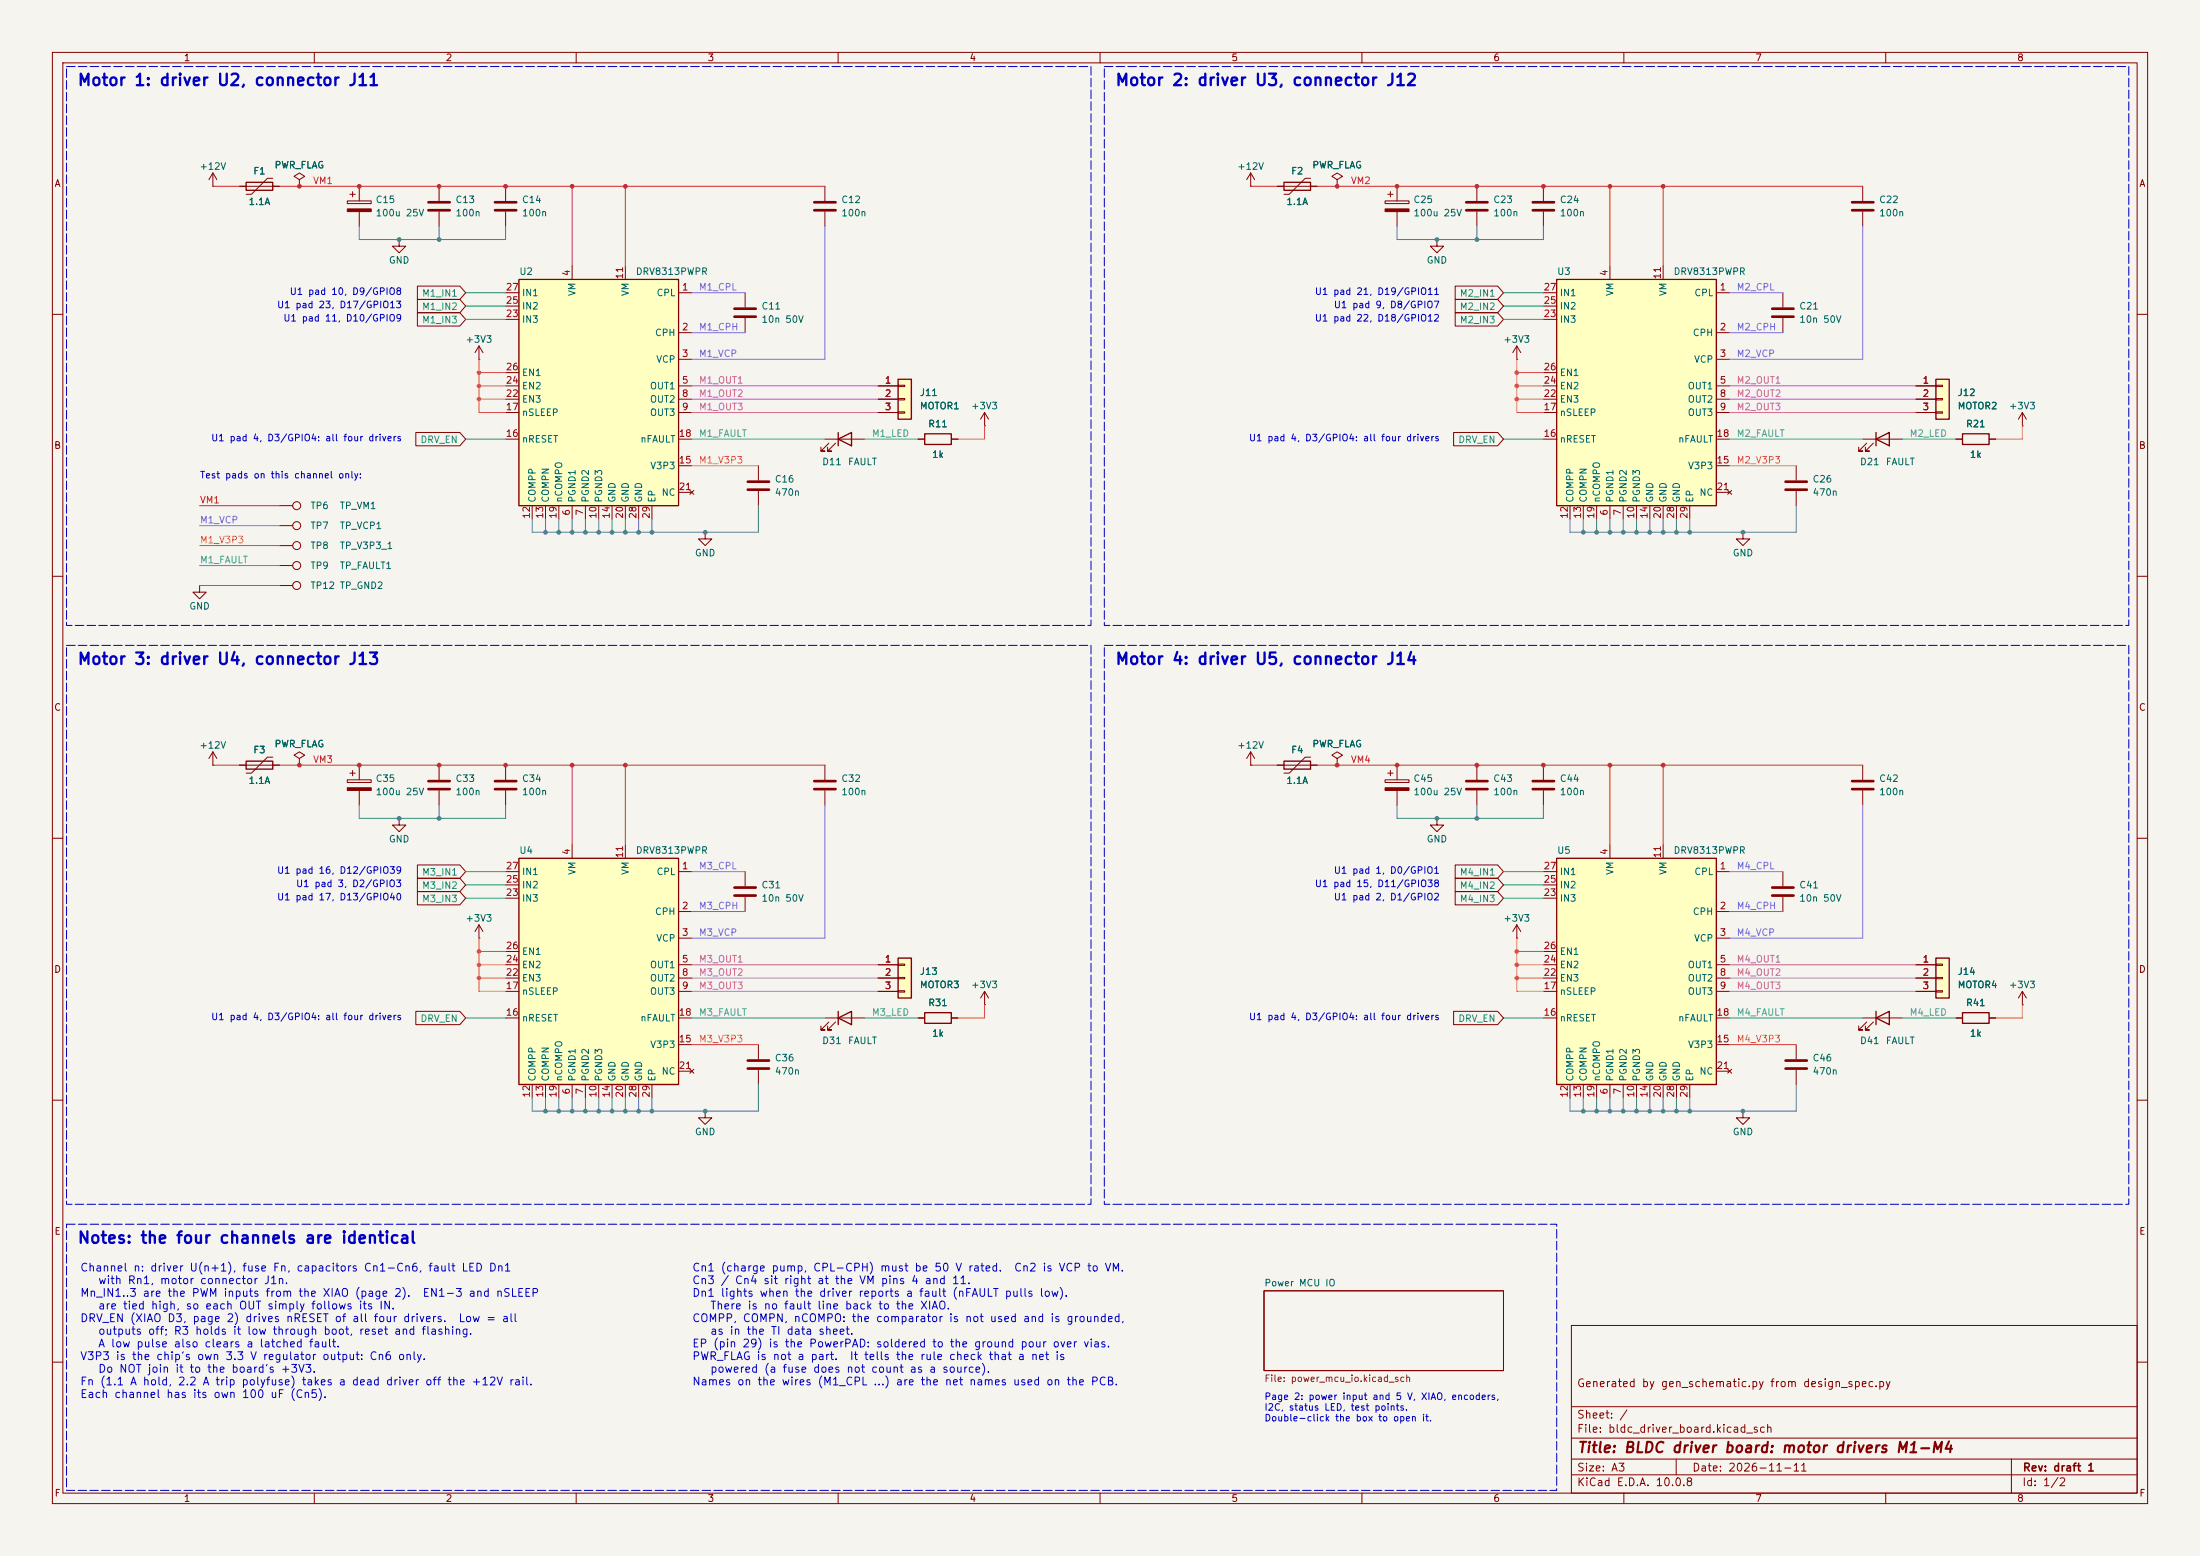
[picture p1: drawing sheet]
<svg xmlns="http://www.w3.org/2000/svg" width="420mm" height="297mm" viewBox="0 0 420 297" stroke-linecap="round" stroke-linejoin="round" font-family="sans-serif">
<path d="M0 0h420v297h-420z" fill="#f5f4ef" stroke="#f5f4ef" stroke-width=".19"/>
<g fill="none" stroke="#840000" stroke-width=".19">
<path d="M10 10h400v277h-400zM12 12h396v273h-396zM60 10v2M110 10v2M160 10v2M210 10v2M260 10v2M310 10v2M360 10v2M66.3 38.4h4.6v.5h-4.6zM66.8 37.1h1M67.3 36.6v1"/>
<path d="M68.6 35.6v2.8M83.8 35.6v2.8M68.6 40.4v2.8M76.2 45.7v1.3h1.3l-1.3 1.3-1.3-1.3h1.3M76.2 45.7h.1M83.8 40.4v2.8M274.3 45.7v1.3h1.3l-1.3 1.3-1.3-1.3h1.3M274.3 45.7h.1M10 60h2M408 60h2M53.3 96.5h2.6M10 110h2"/>
<path d="M53.3 100.3h2.6M53.3 104.1h2.6M53.3 108h2.6M408 110h2M10 160h2M45.7 146.1h7.6M52.1 144.5h-1l-3.1 3.1h-1M76.2 156.2v1.3h1.3l-1.3 1.3-1.3-1.3h1.3M76.2 156.2h.1M96.5 146.1v2.7M96.5 150.9v2.8M408 160h2"/>
<path d="M10 210h2M408 210h2M241.3 246.4h45.7v15.2h-45.7zM300 253h108v32h-108zM10 260h2M300 278.5h108M300 274.5h108M300 268.5h108M320 278.5v3M384 278.5v6.5M408 260h2M60 285v2"/>
<path d="M110 285v2M160 285v2M210 285v2M260 285v2M300 281.5h108M310 285v2M360 285v2"/>
<circle cx="56.6" cy="96.5" r=".76"/>
<circle cx="56.6" cy="107.9" r=".76"/>
<circle cx="56.6" cy="100.3" r=".76"/>
<circle cx="56.6" cy="104.1" r=".76"/>
</g>
<path d="M47 145.3h5.1v1.5h-5.1z" fill="none" stroke="#840000" stroke-width=".25"/>
<path d="M81.8 38.6h4.1M81.8 40.1h4.1M94.5 149.1h4.1M94.5 150.6h4.1" fill="none" stroke="#840000" stroke-width=".51"/>
<path d="M66.3 39.9h4.6v.5h-4.6z" fill="#840000" stroke="#840000" stroke-width=".19"/>
<path d="M99.1 163.8h30.4v43.2h-30.4z" fill="#ffffc2"/>
<path d="M99.1 163.8h30.4v43.2h-30.4z" fill="none" stroke="#840000" stroke-width=".25"/>
<g fill="none" stroke="#840000" stroke-width=".19">
<path d="M142.2 55.9v2.8M142.2 60.7v2.8M91.4 179.1h.1M91.4 176.5l-.7 1.3M91.4 176.5l.8 1.3M91.4 176.5v2.6M96.5 166.4h2.6M96.5 171.5h2.6M96.5 168.9h2.6M109.2 161.3v2.5M119.4 161.3v2.5M129.5 166.4h2.6"/>
<path d="M129.5 174h2.6M129.5 179.1h2.6M96.5 184.2h2.6M96.5 186.7h2.6M96.5 189.2h2.6M96.5 194.3h2.6M96.5 181.6h2.6M129.5 184.2h2.6M129.5 186.7h2.6M129.5 189.2h2.6M129.5 199.4h2.6M129.5 194.3h2.6"/>
<path d="M101.6 207v2.6M104.1 207v2.6M106.7 207v2.6M109.2 207v2.6M111.8 207v2.6M114.3 207v2.6M116.8 207v2.6M119.4 207v2.6M121.9 207v2.6M124.5 207v2.6M129.5 204.5h2.6M131.7 204.1l.8 .8"/>
<path d="M132.5 204.1l-.8 .8"/>
</g>
<path d="M140.2 58.9h4.1M140.2 60.5h4.1" fill="none" stroke="#840000" stroke-width=".51"/>
<path d="M171.4 72.4h2.6v7.6h-2.6z" fill="#ffffc2"/>
<path d="M171.4 72.4h2.6v7.6h-2.6zM160 83.8l2.6-1.2v2.5zM160 82.6v2.5M176.5 82.8h5.1v2h-5.1z" fill="none" stroke="#840000" stroke-width=".25"/>
<g fill="none" stroke="#840000" stroke-width=".19">
<path d="M157.5 35.6v2.8M157.5 40.4v2.8M167.6 73.7h3.8M167.6 76.2h3.8M167.6 78.7h3.8M171.4 73.5h1.3v.3h-1.3zM171.4 76.1h1.3v.2h-1.3zM171.4 78.6h1.3v.3h-1.3zM188 78.7l-.8 1.3M188 78.7l.7 1.3M188 78.7v2.6M144.8 88.9v2.8"/>
<path d="M144.8 93.7v2.8M157.5 83.8h7.6M158.2 84.6l-1.5 1.5h.8h-.8v-.8M159.5 84.6l-1.5 1.5h.7h-.7v-.8M175.3 83.8h1.2M181.6 83.8h1.3M188 81.3h.1M342.9 88.9v2.8M342.9 93.7v2.8M134.6 101.6v1.3h1.3l-1.3 1.2-1.3-1.2h1.3M134.6 101.6h.1M57.1 144.8l1.1-.7-1.1-.6-1 .6 1 .7v1.3"/>
<path d="M57.1 146.1h.1M134.6 212.1v1.3h1.3l-1.3 1.2-1.3-1.2h1.3M134.6 212.1h.1"/>
</g>
<path d="M155.4 38.6h4.1M155.4 40.1h4.1M142.7 91.9h4.1M142.7 93.5h4.1M340.9 91.9h4M340.9 93.5h4" fill="none" stroke="#840000" stroke-width=".51"/>
<path d="M297.2 53.3h30.5v43.2h-30.5z" fill="#ffffc2"/>
<path d="M297.2 53.3h30.5v43.2h-30.5zM245.1 145.3h5.1v1.5h-5.1z" fill="none" stroke="#840000" stroke-width=".25"/>
<g fill="none" stroke="#840000" stroke-width=".19">
<path d="M294.6 55.9h2.6M294.6 58.4h2.6M307.3 50.8v2.5M317.5 50.8v2.5M327.7 55.9h2.5M294.6 73.7h2.6M294.6 76.2h2.6M294.6 78.7h2.6M294.6 61h2.6M294.6 71.1h2.6M327.7 63.5h2.5M327.7 68.6h2.5"/>
<path d="M327.7 73.7h2.5M327.7 76.2h2.5M327.7 78.7h2.5M294.6 83.8h2.6M299.7 96.5v2.6M302.3 96.5v2.6M304.8 96.5v2.6M307.3 96.5v2.6M309.9 96.5v2.6M312.4 96.5v2.6M315 96.5v2.6M317.5 96.5v2.6"/>
<path d="M320 96.5v2.6M322.6 96.5v2.6M327.7 88.9h2.5M327.7 83.8h2.5M327.7 94h2.5M329.8 93.6l.8 .8M330.6 93.6l-.8 .8M332.7 101.6v1.3h1.3l-1.3 1.2-1.2-1.2h1.2M332.7 101.6h.1M238.8 146.1h.1M238.8 143.5l-.8 1.3M238.8 143.5l.7 1.3"/>
<path d="M238.8 143.5v2.6M243.8 146.1h7.7M250.2 144.5h-1l-3.1 3.1h-1M255.3 144.8l1-.7-1-.6-1 .6 1 .7v1.3M255.3 146.1h.1M264.4 148.8h4.6v.6h-4.6zM264.9 147.6h1M265.4 147.1v1M266.7 146.1v2.7M266.7 150.9v2.8"/>
</g>
<path d="M264.4 150.4h4.6v.5h-4.6z" fill="#840000" stroke="#840000" stroke-width=".19"/>
<path d="M99.1 53.3h30.4v43.2h-30.4z" fill="#ffffc2"/>
<path d="M47 34.8h5.1v1.5h-5.1zM99.1 53.3h30.4v43.2h-30.4zM160 194.3l2.6-1.3v2.6zM160 193v2.6" fill="none" stroke="#840000" stroke-width=".25"/>
<g fill="none" stroke="#840000" stroke-width=".19">
<path d="M40.6 35.6h.1M40.6 33l-.7 1.3M40.6 33l.8 1.3M40.6 33v2.6M45.7 35.6h7.6M52.1 34h-1l-3.1 3.1h-1M57.1 34.3l1.1-.6-1.1-.7-1 .7 1 .6v1.3M57.1 35.6h.1M96.5 35.6v2.8M96.5 55.9h2.6M96.5 58.4h2.6M96.5 40.4v2.8"/>
<path d="M109.2 50.8v2.5M119.4 50.8v2.5M129.5 55.9h2.6M91.4 68.6h.1M91.4 66l-.7 1.3M91.4 66l.8 1.3M91.4 66v2.6M96.5 73.7h2.6M96.5 76.2h2.6M96.5 78.7h2.6M96.5 61h2.6M96.5 71.1h2.6"/>
<path d="M129.5 63.5h2.6M129.5 68.6h2.6M129.5 73.7h2.6M129.5 76.2h2.6M129.5 78.7h2.6M96.5 83.8h2.6M101.6 96.5v2.6M104.1 96.5v2.6M106.7 96.5v2.6M109.2 96.5v2.6M111.8 96.5v2.6M114.3 96.5v2.6"/>
<path d="M116.8 96.5v2.6M119.4 96.5v2.6M121.9 96.5v2.6M124.5 96.5v2.6M129.5 88.9h2.6M129.5 83.8h2.6M129.5 94h2.6M131.7 93.6l.8 .8M132.5 93.6l-.8 .8M38.1 111.8v1.2h1.3l-1.3 1.3-1.3-1.3h1.3M38.1 111.8h.1M53.3 111.8h2.6"/>
<path d="M274.3 156.2v1.3h1.3l-1.3 1.3-1.3-1.3h1.3M274.3 156.2h.1M281.9 146.1v2.7M281.9 150.9v2.8M144.8 199.4v2.8M157.5 194.3h7.6M158.2 195.1l-1.5 1.5h.8h-.8v-.8M159.5 195.1l-1.5 1.5h.7h-.7v-.8M144.8 204.2v2.8"/>
<circle cx="56.6" cy="111.8" r=".76"/>
</g>
<path d="M94.5 38.6h4.1M94.5 40.1h4.1M279.9 149.1h4.1M279.9 150.6h4.1M142.7 202.4h4.1M142.7 204h4.1" fill="none" stroke="#840000" stroke-width=".51"/>
<path d="M171.4 182.9h2.6v7.6h-2.6z" fill="#ffffc2"/>
<path d="M171.4 182.9h2.6v7.6h-2.6zM374.6 193.3h5.1v2h-5.1z" fill="none" stroke="#840000" stroke-width=".25"/>
<g fill="none" stroke="#840000" stroke-width=".19">
<path d="M355.6 146.1v2.7M355.6 150.9v2.8M167.6 184.2h3.8M167.6 186.7h3.8M167.6 189.2h3.8M171.4 184h1.3v.3h-1.3zM171.4 186.6h1.3v.2h-1.3zM171.4 189.1h1.3v.3h-1.3zM373.4 194.3h1.2M379.7 194.3h1.3M386.1 191.8h.1M386.1 189.2l-.8 1.3"/>
<path d="M386.1 189.2l.7 1.3M386.1 189.2v2.6"/>
</g>
<path d="M353.6 150.6h4M353.6 149.1h4" fill="none" stroke="#840000" stroke-width=".51"/>
<path d="M369.6 182.9h2.5v7.6h-2.5z" fill="#ffffc2"/>
<path d="M369.6 182.9h2.5v7.6h-2.5z" fill="none" stroke="#840000" stroke-width=".25"/>
<path d="M340.4 166.4v2.8M340.4 171.2v2.8M342.9 199.4v2.8M365.8 184.2h3.8M365.8 186.7h3.8M365.8 189.2h3.8M369.6 184h1.2v.3h-1.2zM369.6 186.6h1.2v.2h-1.2zM369.6 189.1h1.2v.3h-1.2zM332.7 212.1v1.3h1.3l-1.3 1.2-1.2-1.2h1.2M332.7 212.1h.1M342.9 204.2v2.8" fill="none" stroke="#840000" stroke-width=".19"/>
<path d="M338.3 169.4h4.1M338.3 170.9h4.1M340.9 202.4h4M340.9 204h4" fill="none" stroke="#840000" stroke-width=".51"/>
<path d="M297.2 163.8h30.5v43.2h-30.5z" fill="#ffffc2"/>
<path d="M297.2 163.8h30.5v43.2h-30.5zM176.5 193.3h5.1v2h-5.1zM358.1 194.3l2.6-1.3v2.6zM358.1 193v2.6" fill="none" stroke="#840000" stroke-width=".25"/>
<g fill="none" stroke="#840000" stroke-width=".19">
<path d="M264.4 38.4h4.6v.5h-4.6zM264.9 37.1h1M265.4 36.6v1M266.7 35.6v2.8M294.6 35.6v2.8M266.7 40.4v2.8M294.6 40.4v2.8M340.4 55.9v2.8M340.4 60.7v2.8M157.5 146.1v2.7M157.5 150.9v2.8M294.6 166.4h2.6"/>
<path d="M294.6 171.5h2.6M294.6 168.9h2.6M307.3 161.3v2.5M317.5 161.3v2.5M327.7 166.4h2.5M327.7 174h2.5M327.7 179.1h2.5M175.3 194.3h1.2M181.6 194.3h1.3M188 191.8h.1M188 189.2l-.8 1.3M188 189.2l.7 1.3"/>
<path d="M188 189.2v2.6M294.6 184.2h2.6M294.6 186.7h2.6M294.6 189.2h2.6M294.6 194.3h2.6M294.6 181.6h2.6M327.7 184.2h2.5M327.7 186.7h2.5M327.7 189.2h2.5M327.7 199.4h2.5M327.7 194.3h2.5M355.6 194.3h7.6"/>
<path d="M356.4 195.1l-1.6 1.5h.8h-.8v-.8M357.6 195.1l-1.5 1.5h.8h-.8v-.8M299.7 207v2.6M302.3 207v2.6M304.8 207v2.6M307.3 207v2.6M309.9 207v2.6M312.4 207v2.6M315 207v2.6M317.5 207v2.6M320 207v2.6M322.6 207v2.6"/>
<path d="M327.7 204.5h2.5M329.8 204.1l.8 .8M330.6 204.1l-.8 .8"/>
</g>
<path d="M292.6 38.6h4.1M292.6 40.1h4.1M338.3 58.9h4.1M338.3 60.5h4.1M155.4 150.6h4.1M155.4 149.1h4.1" fill="none" stroke="#840000" stroke-width=".51"/>
<path d="M264.4 39.9h4.6v.5h-4.6z" fill="#840000" stroke="#840000" stroke-width=".19"/>
<path d="M369.6 72.4h2.5v7.6h-2.5z" fill="#ffffc2"/>
<path d="M245.1 34.8h5.1v1.5h-5.1zM369.6 72.4h2.5v7.6h-2.5zM358.1 83.8l2.6-1.2v2.5zM358.1 82.6v2.5M374.6 82.8h5.1v2h-5.1z" fill="none" stroke="#840000" stroke-width=".25"/>
<g fill="none" stroke="#840000" stroke-width=".19">
<path d="M45.7 35.6h1.3M52.1 35.6h1.2M57.1 35.6h.1M238.8 35.6h.1M238.8 33l-.8 1.3M238.8 33l.7 1.3M238.8 33v2.6M243.8 35.6h7.7M250.2 34h-1l-3.1 3.1h-1M255.3 34.3l1-.6-1-.7-1 .7 1 .6v1.3M255.3 35.6h.1M281.9 35.6v2.8"/>
<path d="M355.6 35.6v2.8M79.7 59.7h8.1l1.1 1.3-1.1 1.2h-8.1zM79.7 57.1h8.1l1.1 1.3-1.1 1.3h-8.1zM79.7 54.6h8.1l1.1 1.3-1.1 1.3h-8.1zM277.8 59.7h8.1l1.1 1.3-1.1 1.2h-8.1zM277.8 57.1h8.1l1.1 1.3-1.1 1.3h-8.1zM277.8 54.6h8.1l1.1 1.3-1.1 1.3h-8.1zM281.9 40.4v2.8M355.6 40.4v2.8M167.6 73.7h3.8M167.6 76.2h3.8M167.6 78.7h3.8"/>
<path d="M289.6 68.6h.1M289.6 66v2.6M289.6 66l-.8 1.3M289.6 66l.7 1.3M365.8 73.7h3.8M365.8 76.2h3.8M365.8 78.7h3.8M369.6 73.5h1.2v.3h-1.2zM369.6 76.1h1.2v.2h-1.2zM369.6 78.6h1.2v.3h-1.2zM386.1 78.7l-.8 1.3M386.1 78.7l.7 1.3"/>
<path d="M386.1 78.7v2.6M79.4 82.5h8.4l1.1 1.3-1.1 1.3h-8.4zM175.3 83.8h1.2M181.6 83.8h1.3M277.5 82.5h8.4l1.1 1.3-1.1 1.3h-8.4zM355.6 83.8h7.6M356.4 84.6l-1.6 1.5h.8h-.8v-.8M357.6 84.6l-1.5 1.5h.8h-.8v-.8M373.4 83.8h1.2M379.7 83.8h1.3M386.1 81.3h.1M40.6 146.1h.1"/>
<path d="M40.6 143.5l-.7 1.3M40.6 143.5l.8 1.3M40.6 143.5v2.6M45.7 146.1h1.3M52.1 146.1h1.2M57.1 146.1h.1M66.3 148.8h4.6v.6h-4.6zM66.8 147.6h1M67.3 147.1v1M68.6 146.1v2.7M68.6 150.9v2.8M83.8 146.1v2.7"/>
<path d="M83.8 150.9v2.8M243.8 146.1h1.3M250.2 146.1h1.3M255.3 146.1h.1M294.6 146.1v2.7M294.6 150.9v2.8M79.7 170.2h8.1l1.1 1.3-1.1 1.2h-8.1zM79.7 167.6h8.1l1.1 1.3-1.1 1.3h-8.1zM79.7 165.1h8.1l1.1 1.3-1.1 1.2h-8.1zM142.2 166.4v2.8M142.2 171.2v2.8M277.8 165.1h8.1l1.1 1.3-1.1 1.2h-8.1z"/>
<path d="M277.8 167.6h8.1l1.1 1.3-1.1 1.3h-8.1zM277.8 170.2h8.1l1.1 1.3-1.1 1.2h-8.1zM289.6 179.1h.1M289.6 176.5l-.8 1.3M289.6 176.5l.7 1.3M289.6 176.5v2.6M79.4 193h8.4l1.1 1.3-1.1 1.3h-8.4zM167.6 184.2h3.8M167.6 186.7h3.8M167.6 189.2h3.8M175.3 194.3h1.2M181.6 194.3h1.3"/>
<path d="M277.5 193h8.4l1.1 1.3-1.1 1.3h-8.4zM365.8 184.2h3.8M365.8 186.7h3.8M365.8 189.2h3.8M373.4 194.3h1.2M379.7 194.3h1.3"/>
</g>
<path d="M279.9 38.6h4.1M353.6 38.6h4M279.9 40.1h4.1M353.6 40.1h4M81.8 149.1h4.1M81.8 150.6h4.1M292.6 149.1h4.1M292.6 150.6h4.1M140.2 169.4h4.1M140.2 170.9h4.1" fill="none" stroke="#840000" stroke-width=".51"/>
<path d="M66.3 150.4h4.6v.5h-4.6z" fill="#840000" stroke="#840000" stroke-width=".19"/>
<g fill="none" stroke="#28aa50" stroke-width=".19">
<path d="M88.9 55.9h7.6M88.9 58.4h7.6M287 55.9h7.6M287 58.4h7.6M88.9 61h7.6M287 61h7.6M88.9 83.8h7.6M287 83.8h7.6M88.9 168.9h7.6M88.9 166.4h7.6M88.9 171.5h7.6M287 168.9h7.6"/>
<path d="M287 166.4h7.6M287 171.5h7.6M88.9 194.3h7.6M287 194.3h7.6"/>
</g>
<g fill="none" stroke="#5a6e8c" stroke-width=".19">
<path d="M68.6 43.2v2.5h27.9v-2.5M83.8 43.2v2.5M266.7 43.2v2.5h27.9v-2.5M281.9 43.2v2.5M104.1 99.1v2.5M106.7 99.1v2.5M109.2 99.1v2.5M111.8 99.1v2.5M114.3 99.1v2.5M116.8 99.1v2.5M119.4 99.1v2.5M121.9 99.1v2.5"/>
<path d="M124.5 99.1v2.5M144.8 96.5v5.1h-43.2v-2.5M302.3 99.1v2.5M304.8 99.1v2.5M307.3 99.1v2.5M309.9 99.1v2.5M312.4 99.1v2.5M315 99.1v2.5M317.5 99.1v2.5M320 99.1v2.5M322.6 99.1v2.5M342.9 96.5v5.1h-43.2v-2.5"/>
<path d="M38.1 111.8h15.2M68.6 153.7v2.5h27.9v-2.5M83.8 153.7v2.5M266.7 153.7v2.5h27.9v-2.5M281.9 153.7v2.5M104.1 209.6v2.5M106.7 209.6v2.5M109.2 209.6v2.5M111.8 209.6v2.5M114.3 209.6v2.5M116.8 209.6v2.5M119.4 209.6v2.5"/>
<path d="M121.9 209.6v2.5M124.5 209.6v2.5M144.8 207v5.1h-43.2v-2.5M302.3 209.6v2.5M304.8 209.6v2.5M307.3 209.6v2.5M309.9 209.6v2.5M312.4 209.6v2.5M315 209.6v2.5M317.5 209.6v2.5M320 209.6v2.5M322.6 209.6v2.5"/>
<path d="M342.9 207v5.1h-43.2v-2.5"/>
</g>
<path d="M132.1 83.8h25.4M165.1 83.8h10.2M330.2 83.8h25.4M363.2 83.8h10.2M38.1 108h15.2M132.1 194.3h25.4M165.1 194.3h10.2M330.2 194.3h25.4M363.2 194.3h10.2" fill="none" stroke="#1eaac8" stroke-width=".19"/>
<g fill="none" stroke="#f0961e" stroke-width=".19">
<path d="M91.4 68.6v10.1h5.1M91.4 71.1h5.1M91.4 73.7h5.1M91.4 76.2h5.1M289.6 68.6v10.1h5M289.6 71.1h5M289.6 73.7h5M289.6 76.2h5M132.1 88.9h12.7M188 81.3v2.5h-5.1M330.2 88.9h12.7M386.1 81.3v2.5h-5.1"/>
<path d="M38.1 104.1h15.2M91.4 179.1v10.1h5.1M289.6 179.1v10.1h5M91.4 181.6h5.1M91.4 184.2h5.1M91.4 186.7h5.1M132.1 199.4h12.7M188 191.8v2.5h-5.1M289.6 181.6h5M289.6 184.2h5M289.6 186.7h5M330.2 199.4h12.7"/>
<path d="M386.1 191.8v2.5h-5.1"/>
</g>
<g fill="none" stroke="#dc2828" stroke-width=".19">
<path d="M40.6 35.6h5.1M53.3 35.6h104.2M109.2 35.6v15.2M119.4 35.6v15.2M238.8 35.6h5M251.5 35.6h104.1M307.3 35.6v15.2M317.5 35.6v15.2M38.1 96.5h15.2M40.6 146.1h5.1M53.3 146.1h104.2M109.2 146.1v15.2"/>
<path d="M119.4 146.1v15.2M238.8 146.1h5M251.5 146.1h104.1M307.3 146.1v15.2M317.5 146.1v15.2"/>
</g>
<g fill="none" stroke="#8c5adc" stroke-width=".19">
<path d="M132.1 55.9h10.1M157.5 43.2v25.4h-25.4M330.2 55.9h10.2M355.6 43.2v25.4h-25.4M132.1 63.5h10.1M330.2 63.5h10.2M38.1 100.3h15.2M157.5 153.7v25.4h-25.4M355.6 153.7v25.4h-25.4M132.1 166.4h10.1M132.1 174h10.1M330.2 166.4h10.2"/>
<path d="M330.2 174h10.2"/>
</g>
<path d="M132.1 73.7h35.5M132.1 76.2h35.5M132.1 78.7h35.5M330.2 73.7h35.6M330.2 76.2h35.6M330.2 78.7h35.6M132.1 189.2h35.5M132.1 186.7h35.5M132.1 184.2h35.5M330.2 189.2h35.6M330.2 186.7h35.6M330.2 184.2h35.6" fill="none" stroke="#c83cc8" stroke-width=".19"/>
<path d="M12.7 12.7h195.6v106.7h-195.6zM210.8 12.7h195.6v106.7h-195.6zM12.7 123.2h195.6v106.7h-195.6zM210.8 123.2h195.6v106.7h-195.6zM12.7 233.7h284.5v50.8h-284.5z" fill="none" stroke="#0000c2" stroke-width=".19" stroke-dasharray="1.6 .6"/>
<g fill="#f0961e">
<circle cx="91.4" cy="186.7" r=".46"/>
<circle cx="91.4" cy="181.6" r=".46"/>
<circle cx="91.4" cy="184.2" r=".46"/>
</g>
<g fill="#5a6e8c">
<circle cx="106.7" cy="212.1" r=".46"/>
<circle cx="109.2" cy="212.1" r=".46"/>
<circle cx="104.1" cy="212.1" r=".46"/>
</g>
<circle cx="68.6" cy="146.1" r=".46" fill="#dc2828"/>
<circle cx="76.2" cy="156.2" r=".46" fill="#5a6e8c"/>
<g fill="#dc2828">
<circle cx="57.1" cy="146.1" r=".46"/>
<circle cx="83.8" cy="146.1" r=".46"/>
</g>
<circle cx="83.8" cy="156.2" r=".46" fill="#5a6e8c"/>
<g fill="#dc2828">
<circle cx="96.5" cy="146.1" r=".46"/>
<circle cx="109.2" cy="146.1" r=".46"/>
<circle cx="119.4" cy="146.1" r=".46"/>
</g>
<g fill="#5a6e8c">
<circle cx="119.4" cy="212.1" r=".46"/>
<circle cx="121.9" cy="212.1" r=".46"/>
<circle cx="124.5" cy="212.1" r=".46"/>
<circle cx="116.8" cy="212.1" r=".46"/>
<circle cx="134.6" cy="212.1" r=".46"/>
<circle cx="304.8" cy="212.1" r=".46"/>
<circle cx="307.3" cy="212.1" r=".46"/>
</g>
<g fill="#f0961e">
<circle cx="289.6" cy="186.7" r=".46"/>
<circle cx="289.6" cy="181.6" r=".46"/>
<circle cx="289.6" cy="184.2" r=".46"/>
</g>
<g fill="#5a6e8c">
<circle cx="302.3" cy="212.1" r=".46"/>
<circle cx="309.9" cy="212.1" r=".46"/>
<circle cx="312.4" cy="212.1" r=".46"/>
<circle cx="111.8" cy="212.1" r=".46"/>
<circle cx="114.3" cy="212.1" r=".46"/>
<circle cx="281.9" cy="156.2" r=".46"/>
</g>
<g fill="#dc2828">
<circle cx="281.9" cy="146.1" r=".46"/>
<circle cx="294.6" cy="146.1" r=".46"/>
<circle cx="307.3" cy="146.1" r=".46"/>
<circle cx="317.5" cy="146.1" r=".46"/>
</g>
<g fill="#5a6e8c">
<circle cx="304.8" cy="101.6" r=".46"/>
<circle cx="309.9" cy="101.6" r=".46"/>
<circle cx="312.4" cy="101.6" r=".46"/>
<circle cx="315" cy="101.6" r=".46"/>
<circle cx="274.3" cy="156.2" r=".46"/>
<circle cx="307.3" cy="101.6" r=".46"/>
<circle cx="317.5" cy="101.6" r=".46"/>
<circle cx="320" cy="101.6" r=".46"/>
<circle cx="322.6" cy="101.6" r=".46"/>
<circle cx="332.7" cy="101.6" r=".46"/>
</g>
<g fill="#dc2828">
<circle cx="255.3" cy="146.1" r=".46"/>
<circle cx="266.7" cy="146.1" r=".46"/>
</g>
<circle cx="124.5" cy="101.6" r=".46" fill="#5a6e8c"/>
<circle cx="255.3" cy="35.6" r=".46" fill="#dc2828"/>
<circle cx="289.6" cy="76.2" r=".46" fill="#f0961e"/>
<circle cx="302.3" cy="101.6" r=".46" fill="#5a6e8c"/>
<g fill="#dc2828">
<circle cx="294.6" cy="35.6" r=".46"/>
<circle cx="307.3" cy="35.6" r=".46"/>
<circle cx="266.7" cy="35.6" r=".46"/>
</g>
<circle cx="281.9" cy="45.7" r=".46" fill="#5a6e8c"/>
<circle cx="281.9" cy="35.6" r=".46" fill="#dc2828"/>
<circle cx="274.3" cy="45.7" r=".46" fill="#5a6e8c"/>
<g fill="#f0961e">
<circle cx="289.6" cy="71.1" r=".46"/>
<circle cx="289.6" cy="73.7" r=".46"/>
</g>
<circle cx="317.5" cy="35.6" r=".46" fill="#dc2828"/>
<g fill="#5a6e8c">
<circle cx="320" cy="212.1" r=".46"/>
<circle cx="322.6" cy="212.1" r=".46"/>
<circle cx="332.7" cy="212.1" r=".46"/>
<circle cx="315" cy="212.1" r=".46"/>
<circle cx="317.5" cy="212.1" r=".46"/>
</g>
<circle cx="57.1" cy="35.6" r=".46" fill="#dc2828"/>
<circle cx="134.6" cy="101.6" r=".46" fill="#5a6e8c"/>
<circle cx="68.6" cy="35.6" r=".46" fill="#dc2828"/>
<circle cx="76.2" cy="45.7" r=".46" fill="#5a6e8c"/>
<circle cx="83.8" cy="35.6" r=".46" fill="#dc2828"/>
<circle cx="83.8" cy="45.7" r=".46" fill="#5a6e8c"/>
<g fill="#dc2828">
<circle cx="96.5" cy="35.6" r=".46"/>
<circle cx="109.2" cy="35.6" r=".46"/>
</g>
<g fill="#f0961e">
<circle cx="91.4" cy="71.1" r=".46"/>
<circle cx="91.4" cy="73.7" r=".46"/>
</g>
<circle cx="119.4" cy="35.6" r=".46" fill="#dc2828"/>
<g fill="#5a6e8c">
<circle cx="111.8" cy="101.6" r=".46"/>
<circle cx="114.3" cy="101.6" r=".46"/>
<circle cx="106.7" cy="101.6" r=".46"/>
<circle cx="109.2" cy="101.6" r=".46"/>
<circle cx="104.1" cy="101.6" r=".46"/>
<circle cx="116.8" cy="101.6" r=".46"/>
<circle cx="119.4" cy="101.6" r=".46"/>
<circle cx="121.9" cy="101.6" r=".46"/>
</g>
<circle cx="91.4" cy="76.2" r=".46" fill="#f0961e"/>
<g font-size="2.2" fill="#0000c2">
<text x="14.7" y="16.9">Motor 1: driver U2, connector J11</text>
<text x="212.8" y="16.9">Motor 2: driver U3, connector J12</text>
<text x="14.7" y="127.4">Motor 3: driver U4, connector J13</text>
<text x="212.8" y="127.4">Motor 4: driver U5, connector J14</text>
<text x="14.7" y="237.9">Notes: the four channels are identical</text>
</g>
<text font-size="2" fill="#840000" x="301" y="277.8">Title: BLDC driver board: motor drivers M1-M4</text>
<g font-size="1.5" fill="#0000c2">
<text x="15.2" y="243.1">Channel n: driver U(n+1), fuse Fn, capacitors Cn1-Cn6, fault LED Dn1</text>
<text x="18.6" y="245.5">with Rn1, motor connector J1n.</text>
<text x="132" y="243.1">Cn1 (charge pump, CPL-CPH) must be 50 V rated.</text>
<text x="132" y="245.5">Cn3 / Cn4 sit right at the VM pins 4 and 11.</text>
<text x="193.5" y="243.1">Cn2 is VCP to VM.</text>
<text x="15.2" y="247.9">Mn_IN1..3 are the PWM inputs from the XIAO (page 2).</text>
<text x="18.6" y="250.3">are tied high, so each OUT simply follows its IN.</text>
<text x="80.5" y="247.9">EN1-3 and nSLEEP</text>
<text x="132" y="247.9">Dn1 lights when the driver reports a fault (nFAULT pulls low).</text>
<text x="135.5" y="250.3">There is no fault line back to the XIAO.</text>
<text x="15.2" y="252.7">DRV_EN (XIAO D3, page 2) drives nRESET of all four drivers.</text>
<text x="18.6" y="255.1">outputs off; R3 holds it low through boot, reset and flashing.</text>
<text x="18.6" y="257.6">A low pulse also clears a latched fault.</text>
<text x="87.4" y="252.7">Low = all</text>
<text x="132" y="252.7">COMPP, COMPN, nCOMPO: the comparator is not used and is grounded,</text>
<text x="132" y="257.6">EP (pin 29) is the PowerPAD: soldered to the ground pour over vias.</text>
<text x="135.5" y="255.1">as in the TI data sheet.</text>
<text x="15.2" y="260">V3P3 is the chip's own 3.3 V regulator output: Cn6 only.</text>
<text x="18.6" y="262.4">Do NOT join it to the board's +3V3.</text>
<text x="132" y="260">PWR_FLAG is not a part.</text>
<text x="135.5" y="262.4">powered (a fuse does not count as a source).</text>
<text x="162.1" y="260">It tells the rule check that a net is</text>
<text x="15.2" y="264.8">Fn (1.1 A hold, 2.2 A trip polyfuse) takes a dead driver off the +12V rail.</text>
<text x="15.2" y="267.2">Each channel has its own 100 uF (Cn5).</text>
<text x="132" y="264.8">Names on the wires (M1_CPL ...) are the net names used on the PCB.</text>
</g>
<g font-size="1.5" fill="#840000">
<text x="300.9" y="265.1">Generated by gen_schematic.py from design_spec.py</text>
<text x="300.9" y="273.8">File: bldc_driver_board.kicad_sch</text>
<text x="300.9" y="271.1">Sheet: /</text>
<text x="300.9" y="281.2">Size: A3</text>
<text x="322.9" y="281.2">Date: 2026-11-11</text>
<text x="386" y="281.2">Rev: draft 1</text>
<text x="300.9" y="284">KiCad E.D.A. 10.0.8</text>
<text x="385.9" y="284">Id: 1/2</text>
</g>
<g font-size="1.3" fill="#840000">
<text x="35" y="12">1</text>
<text x="85" y="12">2</text>
<text x="135" y="12">3</text>
<text x="185" y="12">4</text>
<text x="235" y="12">5</text>
<text x="285" y="12">6</text>
<text x="335" y="12">7</text>
<text x="385" y="12">8</text>
<text x="10.3" y="36">A</text>
<text x="408.3" y="36">A</text>
<text x="10.2" y="86">B</text>
<text x="408.2" y="86">B</text>
<text x="10.2" y="136">C</text>
<text x="408.2" y="136">C</text>
<text x="10.2" y="186">D</text>
<text x="408.2" y="186">D</text>
<text x="10.3" y="236">E</text>
<text x="408.3" y="236">E</text>
<text x="10.3" y="286">F</text>
<text x="35" y="287">1</text>
<text x="85" y="287">2</text>
<text x="135" y="287">3</text>
<text x="185" y="287">4</text>
<text x="235" y="287">5</text>
<text x="285" y="287">6</text>
<text x="335" y="287">7</text>
<text x="385" y="287">8</text>
<text x="408.3" y="286">F</text>
</g>
<g font-size="1.3" fill="#006464">
<text x="38" y="32.7">+12V</text>
<text x="48.3" y="33.6">F1</text>
<text x="52.3" y="32.5">PWR_FLAG</text>
<text x="236.1" y="32.7">+12V</text>
<text x="246.4" y="33.6">F2</text>
<text x="250.4" y="32.5">PWR_FLAG</text>
<text x="47.3" y="39.4">1.1A</text>
<text x="71.6" y="39.1">C15</text>
<text x="71.6" y="41.6">100u 25V</text>
<text x="86.9" y="39.1">C13</text>
<text x="86.9" y="41.6">100n</text>
<text x="99.6" y="39.1">C14</text>
<text x="99.6" y="41.6">100n</text>
<text x="160.5" y="39.1">C12</text>
<text x="160.5" y="41.6">100n</text>
<text x="245.5" y="39.4">1.1A</text>
<text x="269.7" y="39.1">C25</text>
<text x="269.7" y="41.6">100u 25V</text>
<text x="285" y="39.1">C23</text>
<text x="285" y="41.6">100n</text>
<text x="297.7" y="39.1">C24</text>
<text x="297.7" y="41.6">100n</text>
<text x="358.6" y="39.1">C22</text>
<text x="358.6" y="41.6">100n</text>
<text x="74.1" y="50.6">GND</text>
<text x="99" y="52.8">U2</text>
<text x="121.3" y="52.8">DRV8313PWPR</text>
<text x="272.3" y="50.6">GND</text>
<text x="297.2" y="52.8">U3</text>
<text x="319.4" y="52.8">DRV8313PWPR</text>
<text x="99.5" y="59.4">IN2</text>
<text x="99.5" y="56.8">IN1</text>
<text x="110.2" y="56.6" transform="rotate(-90 110.2 56.6)">VM</text>
<text x="120.3" y="56.6" transform="rotate(-90 120.3 56.6)">VM</text>
<text x="125.2" y="56.8">CPL</text>
<text x="145.3" y="59.4">C11</text>
<text x="297.7" y="59.4">IN2</text>
<text x="297.7" y="56.8">IN1</text>
<text x="308.3" y="56.6" transform="rotate(-90 308.3 56.6)">VM</text>
<text x="318.5" y="56.6" transform="rotate(-90 318.5 56.6)">VM</text>
<text x="323.4" y="56.8">CPL</text>
<text x="343.4" y="59.4">C21</text>
<text x="88.8" y="65.7">+3V3</text>
<text x="99.5" y="61.9">IN3</text>
<text x="124.9" y="64.5">CPH</text>
<text x="145.3" y="61.9">10n 50V</text>
<text x="286.9" y="65.7">+3V3</text>
<text x="297.7" y="61.9">IN3</text>
<text x="323.1" y="64.5">CPH</text>
<text x="343.4" y="61.9">10n 50V</text>
<text x="125.2" y="69.5">VCP</text>
<text x="323.3" y="69.5">VCP</text>
<text x="99.5" y="77.2">EN3</text>
<text x="99.5" y="74.6">EN2</text>
<text x="99.5" y="72.1">EN1</text>
<text x="124" y="74.6">OUT1</text>
<text x="124" y="77.2">OUT2</text>
<text x="175.5" y="75.9">J11</text>
<text x="297.7" y="77.2">EN3</text>
<text x="297.7" y="74.6">EN2</text>
<text x="297.7" y="72.1">EN1</text>
<text x="322.1" y="74.6">OUT1</text>
<text x="322.1" y="77.2">OUT2</text>
<text x="373.6" y="75.9">J12</text>
<text x="99.5" y="79.7">nSLEEP</text>
<text x="124" y="79.7">OUT3</text>
<text x="175.5" y="78.4">MOTOR1</text>
<text x="177.1" y="81.9">R11</text>
<text x="185.3" y="78.4">+3V3</text>
<text x="297.7" y="79.7">nSLEEP</text>
<text x="322.1" y="79.7">OUT3</text>
<text x="373.6" y="78.4">MOTOR2</text>
<text x="375.2" y="81.9">R21</text>
<text x="383.4" y="78.4">+3V3</text>
<text x="99.5" y="84.8">nRESET</text>
<text x="122.2" y="84.8">nFAULT</text>
<text x="124" y="89.9">V3P3</text>
<text x="156.9" y="89.1">D11</text>
<text x="161.8" y="89.1">FAULT</text>
<text x="177.8" y="87.7">1k</text>
<text x="297.7" y="84.8">nRESET</text>
<text x="320.3" y="84.8">nFAULT</text>
<text x="322.1" y="89.9">V3P3</text>
<text x="355" y="89.1">D21</text>
<text x="359.9" y="89.1">FAULT</text>
<text x="375.9" y="87.7">1k</text>
<text x="126.2" y="94.9">NC</text>
<text x="147.8" y="92.4">C16</text>
<text x="147.8" y="94.9">470n</text>
<text x="324.3" y="94.9">NC</text>
<text x="345.9" y="92.4">C26</text>
<text x="345.9" y="94.9">470n</text>
<text x="59.2" y="97.5">TP6</text>
<text x="59.2" y="101.3">TP7</text>
<text x="64.8" y="97.5">TP_VM1</text>
<text x="64.8" y="101.3">TP_VCP1</text>
<text x="102.6" y="96" transform="rotate(-90 102.6 96)">COMPP</text>
<text x="105.1" y="96" transform="rotate(-90 105.1 96)">COMPN</text>
<text x="107.6" y="96" transform="rotate(-90 107.6 96)">nCOMPO</text>
<text x="110.2" y="96" transform="rotate(-90 110.2 96)">PGND1</text>
<text x="112.7" y="96" transform="rotate(-90 112.7 96)">PGND2</text>
<text x="115.3" y="96" transform="rotate(-90 115.3 96)">PGND3</text>
<text x="117.8" y="96" transform="rotate(-90 117.8 96)">GND</text>
<text x="120.3" y="96" transform="rotate(-90 120.3 96)">GND</text>
<text x="122.9" y="96" transform="rotate(-90 122.9 96)">GND</text>
<text x="125.4" y="96" transform="rotate(-90 125.4 96)">EP</text>
<text x="300.7" y="96" transform="rotate(-90 300.7 96)">COMPP</text>
<text x="303.2" y="96" transform="rotate(-90 303.2 96)">COMPN</text>
<text x="305.8" y="96" transform="rotate(-90 305.8 96)">nCOMPO</text>
<text x="308.3" y="96" transform="rotate(-90 308.3 96)">PGND1</text>
<text x="310.8" y="96" transform="rotate(-90 310.8 96)">PGND2</text>
<text x="313.4" y="96" transform="rotate(-90 313.4 96)">PGND3</text>
<text x="315.9" y="96" transform="rotate(-90 315.9 96)">GND</text>
<text x="318.5" y="96" transform="rotate(-90 318.5 96)">GND</text>
<text x="321" y="96" transform="rotate(-90 321 96)">GND</text>
<text x="323.5" y="96" transform="rotate(-90 323.5 96)">EP</text>
<text x="59.2" y="105.1">TP8</text>
<text x="64.8" y="105.1">TP_V3P3_1</text>
<text x="132.6" y="106.5">GND</text>
<text x="330.7" y="106.5">GND</text>
<text x="59.2" y="108.9">TP9</text>
<text x="59.2" y="112.7">TP12 TP_GND2</text>
<text x="64.8" y="108.9">TP_FAULT1</text>
<text x="36" y="116.7">GND</text>
<text x="38" y="143.2">+12V</text>
<text x="52.3" y="142.9">PWR_FLAG</text>
<text x="236.1" y="143.2">+12V</text>
<text x="250.4" y="142.9">PWR_FLAG</text>
<text x="47.3" y="149.9">1.1A</text>
<text x="48.3" y="144.1">F3</text>
<text x="71.6" y="149.6">C35</text>
<text x="86.9" y="149.6">C33</text>
<text x="99.6" y="149.6">C34</text>
<text x="160.5" y="149.6">C32</text>
<text x="245.5" y="149.9">1.1A</text>
<text x="246.4" y="144.1">F4</text>
<text x="269.7" y="149.6">C45</text>
<text x="285" y="149.6">C43</text>
<text x="297.7" y="149.6">C44</text>
<text x="358.6" y="149.6">C42</text>
<text x="71.6" y="152.1">100u 25V</text>
<text x="86.9" y="152.1">100n</text>
<text x="99.6" y="152.1">100n</text>
<text x="160.5" y="152.1">100n</text>
<text x="269.7" y="152.1">100u 25V</text>
<text x="285" y="152.1">100n</text>
<text x="297.7" y="152.1">100n</text>
<text x="358.6" y="152.1">100n</text>
<text x="74.1" y="161.1">GND</text>
<text x="272.3" y="161.1">GND</text>
<text x="99" y="163.3">U4</text>
<text x="99.5" y="167.3">IN1</text>
<text x="110.2" y="167.1" transform="rotate(-90 110.2 167.1)">VM</text>
<text x="120.3" y="167.1" transform="rotate(-90 120.3 167.1)">VM</text>
<text x="121.3" y="163.3">DRV8313PWPR</text>
<text x="125.2" y="167.3">CPL</text>
<text x="297.2" y="163.3">U5</text>
<text x="297.7" y="167.3">IN1</text>
<text x="308.3" y="167.1" transform="rotate(-90 308.3 167.1)">VM</text>
<text x="318.5" y="167.1" transform="rotate(-90 318.5 167.1)">VM</text>
<text x="319.4" y="163.3">DRV8313PWPR</text>
<text x="323.4" y="167.3">CPL</text>
<text x="99.5" y="172.4">IN3</text>
<text x="99.5" y="169.9">IN2</text>
<text x="145.3" y="169.9">C31</text>
<text x="145.3" y="172.4">10n 50V</text>
<text x="297.7" y="172.4">IN3</text>
<text x="297.7" y="169.9">IN2</text>
<text x="343.4" y="169.9">C41</text>
<text x="343.4" y="172.4">10n 50V</text>
<text x="88.8" y="176.2">+3V3</text>
<text x="124.9" y="175">CPH</text>
<text x="286.9" y="176.2">+3V3</text>
<text x="323.1" y="175">CPH</text>
<text x="99.5" y="185.1">EN2</text>
<text x="99.5" y="182.6">EN1</text>
<text x="124" y="185.1">OUT1</text>
<text x="125.2" y="180">VCP</text>
<text x="297.7" y="185.1">EN2</text>
<text x="297.7" y="182.6">EN1</text>
<text x="322.1" y="185.1">OUT1</text>
<text x="323.3" y="180">VCP</text>
<text x="99.5" y="190.2">nSLEEP</text>
<text x="99.5" y="187.7">EN3</text>
<text x="124" y="187.7">OUT2</text>
<text x="124" y="190.2">OUT3</text>
<text x="175.5" y="186.4">J13</text>
<text x="175.5" y="188.9">MOTOR3</text>
<text x="185.3" y="188.9">+3V3</text>
<text x="297.7" y="190.2">nSLEEP</text>
<text x="297.7" y="187.7">EN3</text>
<text x="322.1" y="187.7">OUT2</text>
<text x="322.1" y="190.2">OUT3</text>
<text x="373.6" y="186.4">J14</text>
<text x="373.6" y="188.9">MOTOR4</text>
<text x="383.4" y="188.9">+3V3</text>
<text x="99.5" y="195.3">nRESET</text>
<text x="122.2" y="195.3">nFAULT</text>
<text x="177.1" y="192.4">R31</text>
<text x="297.7" y="195.3">nRESET</text>
<text x="320.3" y="195.3">nFAULT</text>
<text x="375.2" y="192.4">R41</text>
<text x="124" y="200.4">V3P3</text>
<text x="147.8" y="202.9">C36</text>
<text x="156.9" y="199.6">D31</text>
<text x="161.8" y="199.6">FAULT</text>
<text x="177.8" y="198.2">1k</text>
<text x="322.1" y="200.4">V3P3</text>
<text x="345.9" y="202.9">C46</text>
<text x="355" y="199.6">D41</text>
<text x="359.9" y="199.6">FAULT</text>
<text x="375.9" y="198.2">1k</text>
<text x="102.6" y="206.5" transform="rotate(-90 102.6 206.5)">COMPP</text>
<text x="105.1" y="206.5" transform="rotate(-90 105.1 206.5)">COMPN</text>
<text x="107.6" y="206.5" transform="rotate(-90 107.6 206.5)">nCOMPO</text>
<text x="110.2" y="206.5" transform="rotate(-90 110.2 206.5)">PGND1</text>
<text x="112.7" y="206.5" transform="rotate(-90 112.7 206.5)">PGND2</text>
<text x="115.3" y="206.5" transform="rotate(-90 115.3 206.5)">PGND3</text>
<text x="117.8" y="206.5" transform="rotate(-90 117.8 206.5)">GND</text>
<text x="120.3" y="206.5" transform="rotate(-90 120.3 206.5)">GND</text>
<text x="122.9" y="206.5" transform="rotate(-90 122.9 206.5)">GND</text>
<text x="125.4" y="206.5" transform="rotate(-90 125.4 206.5)">EP</text>
<text x="126.2" y="205.4">NC</text>
<text x="147.8" y="205.4">470n</text>
<text x="300.7" y="206.5" transform="rotate(-90 300.7 206.5)">COMPP</text>
<text x="303.2" y="206.5" transform="rotate(-90 303.2 206.5)">COMPN</text>
<text x="305.8" y="206.5" transform="rotate(-90 305.8 206.5)">nCOMPO</text>
<text x="308.3" y="206.5" transform="rotate(-90 308.3 206.5)">PGND1</text>
<text x="310.8" y="206.5" transform="rotate(-90 310.8 206.5)">PGND2</text>
<text x="313.4" y="206.5" transform="rotate(-90 313.4 206.5)">PGND3</text>
<text x="315.9" y="206.5" transform="rotate(-90 315.9 206.5)">GND</text>
<text x="318.5" y="206.5" transform="rotate(-90 318.5 206.5)">GND</text>
<text x="321" y="206.5" transform="rotate(-90 321 206.5)">GND</text>
<text x="323.5" y="206.5" transform="rotate(-90 323.5 206.5)">EP</text>
<text x="324.3" y="205.4">NC</text>
<text x="345.9" y="205.4">470n</text>
<text x="132.6" y="217">GND</text>
<text x="330.7" y="217">GND</text>
<text x="241.3" y="245.8">Power MCU IO</text>
</g>
<g font-size="1.3" fill="#dc2828">
<text x="59.7" y="35.4">VM1</text>
<text x="257.8" y="35.4">VM2</text>
<text x="38.1" y="96.4">VM1</text>
<text x="59.7" y="145.9">VM3</text>
<text x="257.8" y="145.9">VM4</text>
</g>
<g font-size="1.3" fill="#a90000">
<text x="109.1" y="52.8" transform="rotate(-90 109.1 52.8)">4</text>
<text x="119.2" y="53.4" transform="rotate(-90 119.2 53.4)">11</text>
<text x="307.2" y="52.8" transform="rotate(-90 307.2 52.8)">4</text>
<text x="317.4" y="53.4" transform="rotate(-90 317.4 53.4)">11</text>
<text x="96.5" y="58.3">25</text>
<text x="96.5" y="55.7">27</text>
<text x="130.1" y="55.7">1</text>
<text x="294.6" y="58.3">25</text>
<text x="294.6" y="55.7">27</text>
<text x="328.2" y="55.7">1</text>
<text x="96.5" y="60.8">23</text>
<text x="130.1" y="63.4">2</text>
<text x="294.6" y="60.8">23</text>
<text x="328.2" y="63.4">2</text>
<text x="96.5" y="71">26</text>
<text x="130.1" y="68.4">3</text>
<text x="294.6" y="71">26</text>
<text x="328.2" y="68.4">3</text>
<text x="96.5" y="76.1">22</text>
<text x="96.5" y="73.5">24</text>
<text x="130.1" y="73.5">5</text>
<text x="130.1" y="76.1">8</text>
<text x="168.8" y="73.5">1</text>
<text x="168.8" y="76.1">2</text>
<text x="294.6" y="76.1">22</text>
<text x="294.6" y="73.5">24</text>
<text x="328.2" y="73.5">5</text>
<text x="328.2" y="76.1">8</text>
<text x="366.9" y="73.5">1</text>
<text x="366.9" y="76.1">2</text>
<text x="96.5" y="83.7">16</text>
<text x="96.5" y="78.6">17</text>
<text x="129.5" y="83.7">18</text>
<text x="130.1" y="78.6">9</text>
<text x="168.8" y="78.6">3</text>
<text x="294.6" y="83.7">16</text>
<text x="294.6" y="78.6">17</text>
<text x="327.6" y="83.7">18</text>
<text x="328.2" y="78.6">9</text>
<text x="366.9" y="78.6">3</text>
<text x="129.5" y="88.8">15</text>
<text x="327.6" y="88.8">15</text>
<text x="129.5" y="93.8">21</text>
<text x="327.6" y="93.8">21</text>
<text x="101.5" y="99.1" transform="rotate(-90 101.5 99.1)">12</text>
<text x="104" y="99.1" transform="rotate(-90 104 99.1)">13</text>
<text x="106.5" y="99.1" transform="rotate(-90 106.5 99.1)">19</text>
<text x="109.1" y="98.5" transform="rotate(-90 109.1 98.5)">6</text>
<text x="111.6" y="98.5" transform="rotate(-90 111.6 98.5)">7</text>
<text x="114.2" y="99.1" transform="rotate(-90 114.2 99.1)">10</text>
<text x="116.7" y="99.1" transform="rotate(-90 116.7 99.1)">14</text>
<text x="119.2" y="99.1" transform="rotate(-90 119.2 99.1)">20</text>
<text x="121.8" y="99.1" transform="rotate(-90 121.8 99.1)">28</text>
<text x="124.3" y="99.1" transform="rotate(-90 124.3 99.1)">29</text>
<text x="299.6" y="99.1" transform="rotate(-90 299.6 99.1)">12</text>
<text x="302.1" y="99.1" transform="rotate(-90 302.1 99.1)">13</text>
<text x="304.7" y="99.1" transform="rotate(-90 304.7 99.1)">19</text>
<text x="307.2" y="98.5" transform="rotate(-90 307.2 98.5)">6</text>
<text x="309.7" y="98.5" transform="rotate(-90 309.7 98.5)">7</text>
<text x="312.3" y="99.1" transform="rotate(-90 312.3 99.1)">10</text>
<text x="314.8" y="99.1" transform="rotate(-90 314.8 99.1)">14</text>
<text x="317.4" y="99.1" transform="rotate(-90 317.4 99.1)">20</text>
<text x="319.9" y="99.1" transform="rotate(-90 319.9 99.1)">28</text>
<text x="322.4" y="99.1" transform="rotate(-90 322.4 99.1)">29</text>
<text x="96.5" y="166.2">27</text>
<text x="109.1" y="163.3" transform="rotate(-90 109.1 163.3)">4</text>
<text x="119.2" y="163.9" transform="rotate(-90 119.2 163.9)">11</text>
<text x="130.1" y="166.2">1</text>
<text x="294.6" y="166.2">27</text>
<text x="307.2" y="163.3" transform="rotate(-90 307.2 163.3)">4</text>
<text x="317.4" y="163.9" transform="rotate(-90 317.4 163.9)">11</text>
<text x="328.2" y="166.2">1</text>
<text x="96.5" y="171.3">23</text>
<text x="96.5" y="168.8">25</text>
<text x="130.1" y="173.9">2</text>
<text x="294.6" y="171.3">23</text>
<text x="294.6" y="168.8">25</text>
<text x="328.2" y="173.9">2</text>
<text x="130.1" y="178.9">3</text>
<text x="328.2" y="178.9">3</text>
<text x="96.5" y="184">24</text>
<text x="96.5" y="181.5">26</text>
<text x="130.1" y="184">5</text>
<text x="168.8" y="184">1</text>
<text x="294.6" y="184">24</text>
<text x="294.6" y="181.5">26</text>
<text x="328.2" y="184">5</text>
<text x="366.9" y="184">1</text>
<text x="96.5" y="189.1">17</text>
<text x="96.5" y="186.6">22</text>
<text x="130.1" y="186.6">8</text>
<text x="130.1" y="189.1">9</text>
<text x="168.8" y="186.6">2</text>
<text x="168.8" y="189.1">3</text>
<text x="294.6" y="189.1">17</text>
<text x="294.6" y="186.6">22</text>
<text x="328.2" y="186.6">8</text>
<text x="328.2" y="189.1">9</text>
<text x="366.9" y="186.6">2</text>
<text x="366.9" y="189.1">3</text>
<text x="96.5" y="194.2">16</text>
<text x="129.5" y="194.2">18</text>
<text x="294.6" y="194.2">16</text>
<text x="327.6" y="194.2">18</text>
<text x="129.5" y="199.3">15</text>
<text x="327.6" y="199.3">15</text>
<text x="101.5" y="209.6" transform="rotate(-90 101.5 209.6)">12</text>
<text x="104" y="209.6" transform="rotate(-90 104 209.6)">13</text>
<text x="106.5" y="209.6" transform="rotate(-90 106.5 209.6)">19</text>
<text x="109.1" y="209" transform="rotate(-90 109.1 209)">6</text>
<text x="111.6" y="209" transform="rotate(-90 111.6 209)">7</text>
<text x="114.2" y="209.6" transform="rotate(-90 114.2 209.6)">10</text>
<text x="116.7" y="209.6" transform="rotate(-90 116.7 209.6)">14</text>
<text x="119.2" y="209.6" transform="rotate(-90 119.2 209.6)">20</text>
<text x="121.8" y="209.6" transform="rotate(-90 121.8 209.6)">28</text>
<text x="124.3" y="209.6" transform="rotate(-90 124.3 209.6)">29</text>
<text x="129.5" y="204.3">21</text>
<text x="299.6" y="209.6" transform="rotate(-90 299.6 209.6)">12</text>
<text x="302.1" y="209.6" transform="rotate(-90 302.1 209.6)">13</text>
<text x="304.7" y="209.6" transform="rotate(-90 304.7 209.6)">19</text>
<text x="307.2" y="209" transform="rotate(-90 307.2 209)">6</text>
<text x="309.7" y="209" transform="rotate(-90 309.7 209)">7</text>
<text x="312.3" y="209.6" transform="rotate(-90 312.3 209.6)">10</text>
<text x="314.8" y="209.6" transform="rotate(-90 314.8 209.6)">14</text>
<text x="317.4" y="209.6" transform="rotate(-90 317.4 209.6)">20</text>
<text x="319.9" y="209.6" transform="rotate(-90 319.9 209.6)">28</text>
<text x="322.4" y="209.6" transform="rotate(-90 322.4 209.6)">29</text>
<text x="327.6" y="204.3">21</text>
</g>
<g font-size="1.3" fill="#0000c2">
<text x="52.8" y="59.1">U1 pad 23, D17/GPIO13</text>
<text x="55.2" y="56.6">U1 pad 10, D9/GPIO8</text>
<text x="250.9" y="56.6">U1 pad 21, D19/GPIO11</text>
<text x="254.5" y="59.1">U1 pad 9, D8/GPIO7</text>
<text x="54" y="61.7">U1 pad 11, D10/GPIO9</text>
<text x="250.9" y="61.7">U1 pad 22, D18/GPIO12</text>
<text x="40.2" y="84.5">U1 pad 4, D3/GPIO4: all four drivers</text>
<text x="238.3" y="84.5">U1 pad 4, D3/GPIO4: all four drivers</text>
<text x="38.1" y="91.6">Test pads on this channel only:</text>
<text x="52.8" y="167.1">U1 pad 16, D12/GPIO39</text>
<text x="254.5" y="167.1">U1 pad 1, D0/GPIO1</text>
<text x="52.8" y="172.2">U1 pad 17, D13/GPIO40</text>
<text x="56.4" y="169.6">U1 pad 3, D2/GPIO3</text>
<text x="250.9" y="169.6">U1 pad 15, D11/GPIO38</text>
<text x="254.5" y="172.2">U1 pad 2, D1/GPIO2</text>
<text x="40.2" y="195">U1 pad 4, D3/GPIO4: all four drivers</text>
<text x="238.3" y="195">U1 pad 4, D3/GPIO4: all four drivers</text>
<text x="241.3" y="267.5">Page 2: power input and 5 V, XIAO, encoders,</text>
<text x="241.3" y="269.6">I2C, status LED, test points.</text>
<text x="241.3" y="271.6">Double-click the box to open it.</text>
</g>
<g font-size="1.3" fill="#28aa50">
<text x="80.5" y="59.5">M1_IN2</text>
<text x="80.5" y="56.9">M1_IN1</text>
<text x="278.6" y="59.5">M2_IN2</text>
<text x="278.6" y="56.9">M2_IN1</text>
<text x="80.5" y="62">M1_IN3</text>
<text x="278.6" y="62">M2_IN3</text>
<text x="80.2" y="84.9">DRV_EN</text>
<text x="278.3" y="84.9">DRV_EN</text>
<text x="80.5" y="167.4">M3_IN1</text>
<text x="278.6" y="167.4">M4_IN1</text>
<text x="80.5" y="172.5">M3_IN3</text>
<text x="80.5" y="170">M3_IN2</text>
<text x="278.6" y="170">M4_IN2</text>
<text x="278.6" y="172.5">M4_IN3</text>
<text x="80.2" y="195.4">DRV_EN</text>
<text x="278.3" y="195.4">DRV_EN</text>
</g>
<g font-size="1.3" fill="#8c5adc">
<text x="133.3" y="55.8">M1_CPL</text>
<text x="331.4" y="55.8">M2_CPL</text>
<text x="133.3" y="63.4">M1_CPH</text>
<text x="331.4" y="63.4">M2_CPH</text>
<text x="133.3" y="68.5">M1_VCP</text>
<text x="331.4" y="68.5">M2_VCP</text>
<text x="38.1" y="100.2">M1_VCP</text>
<text x="133.3" y="166.2">M3_CPL</text>
<text x="331.4" y="166.2">M4_CPL</text>
<text x="133.3" y="173.9">M3_CPH</text>
<text x="331.4" y="173.9">M4_CPH</text>
<text x="133.3" y="178.9">M3_VCP</text>
<text x="331.4" y="178.9">M4_VCP</text>
</g>
<g font-size="1.3" fill="#c83cc8">
<text x="133.3" y="76.1">M1_OUT2</text>
<text x="133.3" y="73.5">M1_OUT1</text>
<text x="331.4" y="76.1">M2_OUT2</text>
<text x="331.4" y="73.5">M2_OUT1</text>
<text x="133.3" y="78.6">M1_OUT3</text>
<text x="331.4" y="78.6">M2_OUT3</text>
<text x="133.3" y="184">M3_OUT1</text>
<text x="331.4" y="184">M4_OUT1</text>
<text x="133.3" y="186.6">M3_OUT2</text>
<text x="133.3" y="189.1">M3_OUT3</text>
<text x="331.4" y="189.1">M4_OUT3</text>
<text x="331.4" y="186.6">M4_OUT2</text>
</g>
<g font-size="1.3" fill="#1eaac8">
<text x="133.3" y="83.7">M1_FAULT</text>
<text x="166.3" y="83.7">M1_LED</text>
<text x="331.4" y="83.7">M2_FAULT</text>
<text x="364.5" y="83.7">M2_LED</text>
<text x="38.1" y="107.8">M1_FAULT</text>
<text x="133.3" y="194.2">M3_FAULT</text>
<text x="166.3" y="194.2">M3_LED</text>
<text x="331.4" y="194.2">M4_FAULT</text>
<text x="364.5" y="194.2">M4_LED</text>
</g>
<g font-size="1.3" fill="#f0961e">
<text x="133.3" y="88.8">M1_V3P3</text>
<text x="331.4" y="88.8">M2_V3P3</text>
<text x="38.1" y="104">M1_V3P3</text>
<text x="133.3" y="199.3">M3_V3P3</text>
<text x="331.4" y="199.3">M4_V3P3</text>
</g>
<text font-size="1.3" fill="#725600" x="241.3" y="264.1">File: power_mcu_io.kicad_sch</text>
</svg>
